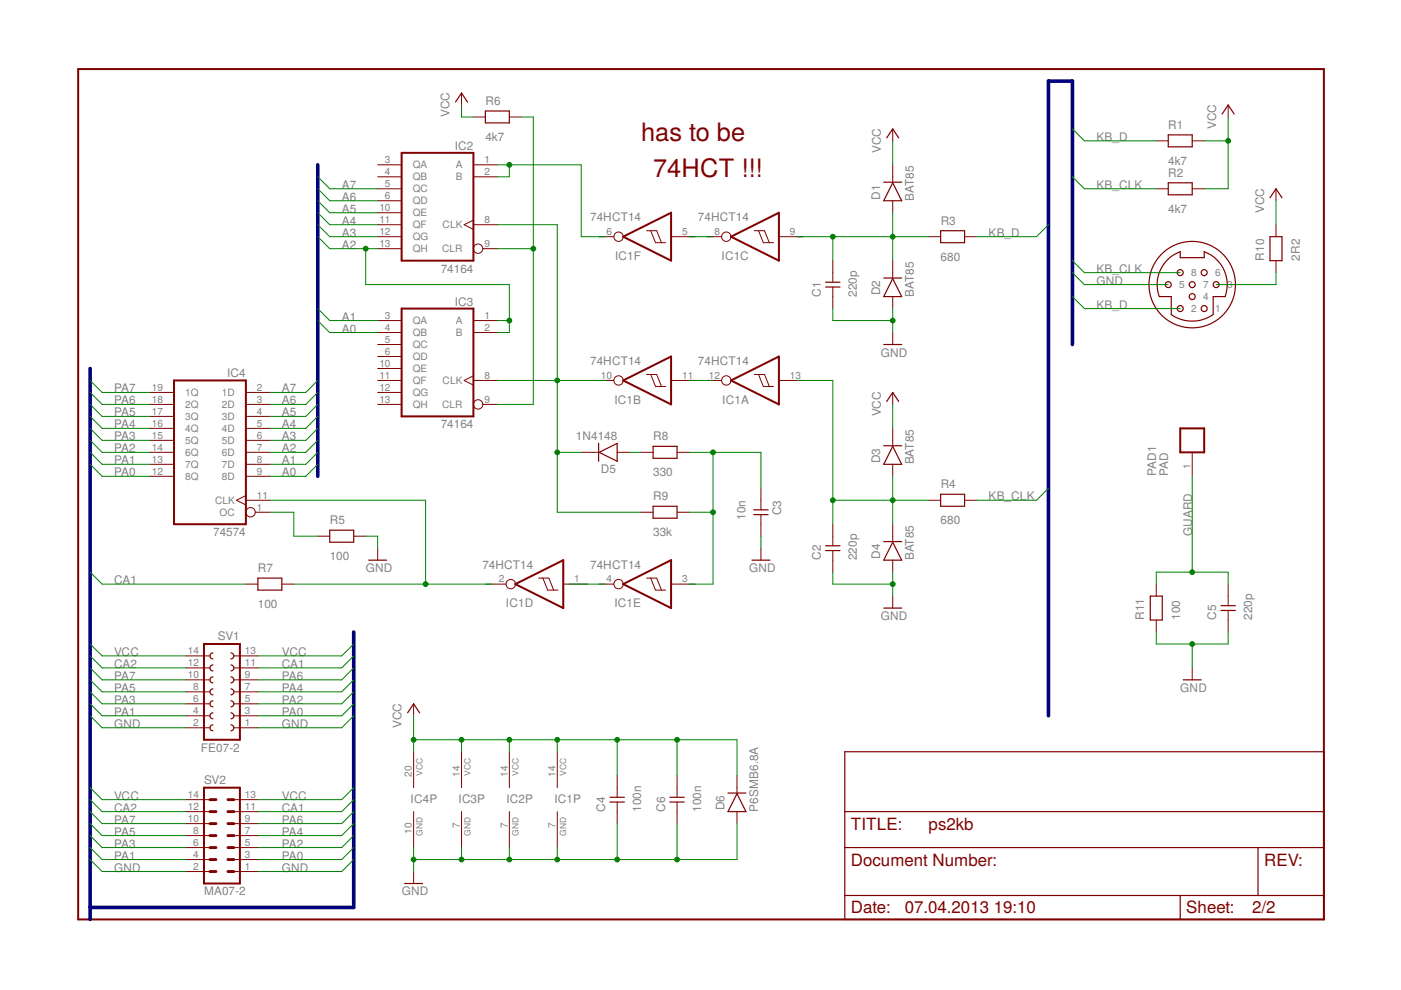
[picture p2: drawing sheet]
<svg xmlns="http://www.w3.org/2000/svg" width="297mm" height="210mm" viewBox="0 0 297 210" stroke-linecap="round" stroke-linejoin="round" font-family="sans-serif">
<g fill="none" stroke="#800000" stroke-width=".42">
<path d="M16.6 14.6h264.1v180.3h-264.1zM85.2 32.4h15.2v22.9h-15.2zM132.1 50.2l10.2-5.1v10.2zM155 50.2l10.1-5.1v10.2zM85.2 65.4h15.2v22.9h-15.2zM36.9 80.7h15.2v30.4h-15.2zM132.1 80.7l10.2-5.1v10.1zM155 80.7l10.1-5.1v10.1zM250.2 90.8h5.1v5.1h-5.1zM43.2 136.5h7.7v20.3h-7.7zM109.3 123.8l10.1-5v10.1zM132.1 123.8l10.2-5v10.1z"/>
<path d="M43.2 167h7.7v20.3h-7.7z"/>
</g>
<g fill="none" stroke="#800000" stroke-width=".25">
<path d="M96.6 21.6l1.3-1.9 1.2 1.9M102.9 23.5h5.1v2.6h-5.1zM187.4 38.6h3.8M188 29.2l1.3-1.9 1.2 1.9M189.3 38.8l1.9 3.8h-3.8zM247.7 28.6h5.1v2.5h-5.1zM247.7 38.8h5.1v2.5h-5.1zM259.1 24.2l1.3-1.9 1.3 1.9M175 59.8h3.1M187.4 58.9h3.8M189.3 59.1l1.9 3.8h-3.8zM199.4 48.9h5.1v2.6h-5.1z"/>
<path d="M247.6 55a7.1 7.1 0 0 1 2.6-1.6v1.2h5.1v-1.2a7.4 7.4 0 0 1 4.5 9.5h-2.6v3.8a7.8 7.8 0 0 1-8.9 0v-3.8h-2.5a7.4 7.4 0 0 1 1.8-7.9zM269.3 50.2h2.5v5.1h-2.5zM269.3 41.9l1.2-1.9 1.3 1.9M175 60.9h3.1M187.4 73h3.8M126.9 94v3.8M127 95.9l3.9-1.9v3.8zM138.5 94.6h5.1v2.6h-5.1zM187.4 94.5h3.8M188 85.1l1.3-1.9 1.2 1.9M189.3 94.6l1.9 3.8h-3.8zM69.9 112.4h5.1v2.6h-5.1z"/>
<path d="M78.2 118.8h3.8M138.5 107.3h5.1v2.6h-5.1zM159.4 118.8h3.8M159.8 108.1h3.1M159.8 109.1h3.1M175 116.7h3.1M175 115.7h3.1M187.4 114.8h3.8M189.3 115l1.9 3.8h-3.8zM199.4 104.8h5.1v2.5h-5.1zM45.1 138.4a.63 .63 0 0 0-.6 .7 .63 .63 0 0 0 .6 .6M49 138.4a.63 .63 0 0 1 .6 .7 .63 .63 0 0 1-.6 .6"/>
<path d="M54.7 122.6h5.1v2.5h-5.1zM187.4 128.9h3.8M243.9 126.4h2.5v5.1h-2.5zM258.9 129.4h3M258.9 128.4h3M45.1 148.6a.63 .63 0 0 0-.6 .6 .63 .63 0 0 0 .6 .7M45.1 151.1a.63 .63 0 0 0-.6 .7 .63 .63 0 0 0 .6 .6M45.1 153.7a.63 .63 0 0 0-.6 .6 .63 .63 0 0 0 .6 .6M45.1 143.5a.63 .63 0 0 0-.6 .6 .63 .63 0 0 0 .6 .7M45.1 146a.63 .63 0 0 0-.6 .7 .63 .63 0 0 0 .6 .6M45.1 141a.63 .63 0 0 0-.6 .6 .63 .63 0 0 0 .6 .6M49 148.6a.63 .63 0 0 1 .6 .6 .63 .63 0 0 1-.6 .7"/>
<path d="M49 151.1a.63 .63 0 0 1 .6 .7 .63 .63 0 0 1-.6 .6M49 153.7a.63 .63 0 0 1 .6 .6 .63 .63 0 0 1-.6 .6M49 143.5a.63 .63 0 0 1 .6 .6 .63 .63 0 0 1-.6 .7M49 146a.63 .63 0 0 1 .6 .7 .63 .63 0 0 1-.6 .6M49 141a.63 .63 0 0 1 .6 .6 .63 .63 0 0 1-.6 .6M86.4 151.1l1.3-1.9 1.3 1.9M179.1 159.4h101.6v35.5h-101.6zM250.9 144.1h3.8M129.3 170.1h3.1M129.3 169h3.1M142 170.1h3.1M142 169h3.1"/>
<path d="M154.3 168.1h3.9M156.3 168.3l1.9 3.8h-3.9zM179.1 179.7h101.6M179.1 172.1h101.6M266.7 179.7v10.2M85.8 187.3h3.8M179.1 189.9h101.6M250.2 189.9v5"/>
<circle cx="250.2" cy="57.8" r=".64"/>
<circle cx="255.3" cy="57.8" r=".64"/>
<circle cx="247.7" cy="60.3" r=".64"/>
<circle cx="250.2" cy="65.4" r=".64"/>
<circle cx="252.8" cy="60.3" r="9.2"/>
<circle cx="252.8" cy="62.9" r=".64"/>
<circle cx="252.8" cy="60.3" r=".64"/>
<circle cx="255.3" cy="65.4" r=".64"/>
<circle cx="257.9" cy="60.3" r=".64"/>
</g>
<g fill="none" stroke="#800000" stroke-width=".21">
<path d="M97.9 19.7v2.6M80.1 34.9h5.1M80.1 37.5h5.1M100.4 24.8h2.5M100.4 34.9h5.1M100.4 37.5h5.1M108 24.8h2.5M189.3 27.3v2.6M189.3 34.9v3.8M245.2 29.9h2.5M252.8 29.9h2.5M260.4 22.3v2.5"/>
<path d="M80.1 50.2h5.1M80.1 40h5.1M80.1 42.6h5.1M80.1 47.6h5.1M80.1 52.7h5.1M80.1 45.1h5.1M100.4 46.7l-2 .9 2 1M100.4 47.6h5.1M102.4 52.7h3.1M127 50.2h3.2M137.1 48.9h2.1l1.1 2.6M138 48.9l1 2.6h2.1"/>
<path d="M142.3 50.2h5.1M149.9 50.2h3.1M159.9 48.9h2.2l1 2.6M160.8 48.9l1 2.6h2.2M165.1 50.2h5.1M176.6 55.3v4.5M189.3 42.6v2.5M189.3 55.3v3.7M196.9 50.2h2.5M204.5 50.2h2.6M245.2 40h2.5M252.8 40h2.5"/>
<path d="M270.5 40v2.6M270.5 47.6v2.6M270.5 55.3v2.5M80.1 68h5.1M80.1 70.5h5.1M80.1 73h5.1M80.1 75.6h5.1M80.1 78.1h5.1M100.4 68h5.1M100.4 70.5h5.1M100.4 79.7l-2 1 2 1M137.1 79.4h2.1l1.1 2.5"/>
<path d="M138 79.4l1 2.5h2.1M159.9 79.4h2.2l1 2.5M160.8 79.4l1 2.5h2.2M176.6 60.9v4.5M189.3 62.9v2.5M189.3 70.5v2.5M31.8 95.9h5.1M31.8 85.7h5.1M31.8 83.2h5.1M31.8 88.3h5.1M31.8 90.8h5.1M31.8 93.4h5.1"/>
<path d="M31.8 98.4h5.1M52.1 95.9h5.1M52.1 85.7h5.1M52.1 83.2h5.1M52.1 88.3h5.1M52.1 90.8h5.1M52.1 93.4h5.1M52.1 98.4h5.1M80.1 80.7h5.1M80.1 85.7h5.1M80.1 83.2h5.1M100.4 80.7h5.1"/>
<path d="M102.4 85.7h3.1M123.2 95.9h3.8M127 80.7h3.2M130.9 95.9h2.5M135.9 95.9h2.6M142.3 80.7h5.1M143.6 95.9h2.5M149.9 80.7h3.1M165.1 80.7h5.1M189.3 83.2v2.5M189.3 90.8v3.7M189.3 98.4v2.6"/>
<path d="M252.8 95.9v5.1M31.8 101h5.1M52.1 106.1h5.1M52.1 101h5.1M52.1 105.1l-2 1 2 1M54.1 108.6h3.1M67.4 113.7h2.5M75 113.7h2.5M80.1 116.2v2.6M135.9 108.6h2.6M143.6 108.6h2.5M161.3 103.5v4.6"/>
<path d="M161.3 109.1v4.6M161.3 116.2v2.6M176.6 111.1v4.6M176.6 116.7v4.6M189.3 111.1v3.8M189.3 118.8v2.5M196.9 106.1h2.5M204.5 106.1h2.6M39.4 139.1h5.1M49.6 139.1h5.1M52.1 123.8h2.6M59.8 123.8h2.5"/>
<path d="M104.2 123.8h3.1M114.2 122.6h2.2l1 2.5M115.1 122.6l1 2.5h2.2M119.4 123.8h5.1M127 123.8h3.2M137.1 122.6h2.1l1.1 2.5M138 122.6l1 2.5h2.1M142.3 123.8h5.1M189.3 126.4v2.5M245.2 123.8v2.6M245.2 131.5v2.5M260.4 123.8v4.6"/>
<path d="M260.4 129.4v4.6M39.4 154.3h5.1M39.4 151.8h5.1M39.4 149.2h5.1M39.4 146.7h5.1M39.4 144.1h5.1M39.4 141.6h5.1M49.6 154.3h5.1M49.6 151.8h5.1M49.6 149.2h5.1M49.6 146.7h5.1M49.6 144.1h5.1"/>
<path d="M49.6 141.6h5.1M87.7 149.2v2.6M87.7 159.4v7.6M97.9 159.4v7.6M108 159.4v7.6M118.2 159.4v7.6M252.8 141.6v2.5M39.4 179.7h5.1M39.4 177.2h5.1M39.4 174.6h5.1M39.4 172.1h5.1M39.4 169.5h5.1"/>
<path d="M49.6 179.7h5.1M49.6 177.2h5.1M49.6 174.6h5.1M49.6 172.1h5.1M49.6 169.5h5.1M87.7 172.1v7.6M97.9 172.1v7.6M108 172.1v7.6M118.2 172.1v7.6M130.9 164.5v4.5M130.9 170.1v4.5M143.6 164.5v4.5"/>
<path d="M143.6 170.1v4.5M156.3 164.5v3.7M156.3 172.1v2.5M39.4 184.8h5.1M39.4 182.2h5.1M49.6 184.8h5.1M49.6 182.2h5.1M87.7 184.8v2.5"/>
<circle cx="101.4" cy="52.7" r=".99"/>
<circle cx="131.1" cy="50.2" r=".99"/>
<circle cx="154" cy="50.2" r=".99"/>
<circle cx="101.4" cy="85.7" r=".99"/>
<circle cx="131.1" cy="80.7" r=".99"/>
<circle cx="154" cy="80.7" r=".99"/>
<circle cx="53.1" cy="108.6" r=".99"/>
<circle cx="108.3" cy="123.8" r=".99"/>
<circle cx="131.1" cy="123.8" r=".99"/>
</g>
<g fill="none" stroke="#800000" stroke-width=".61">
<path d="M44.5 179.7h1.3M44.5 172.1h1.3M44.5 174.6h1.3M44.5 177.2h1.3M44.5 169.5h1.3M48.3 179.7h1.3M48.3 172.1h1.3M48.3 174.6h1.3M48.3 177.2h1.3M48.3 169.5h1.3M44.5 182.2h1.3M44.5 184.8h1.3"/>
<path d="M48.3 182.2h1.3M48.3 184.8h1.3"/>
</g>
<path d="M67.4 34.9v66.1M19.1 78.1v116.8M227.4 73v-55.8h-5.1v134.6M75 134v58.4h-55.9" fill="none" stroke="#000080" stroke-width=".76"/>
<g fill="none" stroke="#008000" stroke-width=".21">
<path d="M67.4 37.5l2.5 2.5h10.2M97.9 22.3v2.5h2.5M105.5 34.9h17.7v15.3h5.1M108 34.9v2.6h-2.5M110.5 24.8h2.6v60.9h-7.6M189.3 29.9v5M227.4 37.5l2.5 2.5h15.3M227.4 27.3l2.5 2.6h15.3M255.3 29.9h5.1M260.4 24.8v15.2h-5.1M67.4 47.6l2.5 2.6h10.2M67.4 45.1l2.5 2.5h10.2"/>
<path d="M67.4 50.2l2.5 2.5h10.2M67.4 40l2.5 2.6h10.2M67.4 42.6l2.5 2.5h10.2M77.5 52.7v7.6h30.5v10.2h-2.5M105.5 47.6h12.7v61h17.7M105.5 52.7h7.6M146.1 50.2h5.1M169 50.2h27.9M176.6 50.2v5.1M189.3 45.1v10.2M222.3 47.6l-2.5 2.6h-12.7M227.4 57.8l2.5 2.5h17.8"/>
<path d="M227.4 55.3l2.5 2.5h20.3M270.5 57.8v2.5h-12.6M270.5 42.6v5M67.4 65.4l2.5 2.6h10.2M67.4 68l2.5 2.5h10.2M105.5 68h2.5M176.6 65.4v2.6h12.7M189.3 65.4v5.1M227.4 62.9l2.5 2.5h20.3M19.1 98.4l2.6 2.6h10.1M19.1 93.4l2.6 2.5h10.1M19.1 88.3l2.6 2.5h10.1"/>
<path d="M19.1 83.2l2.6 2.5h10.1M19.1 95.9l2.6 2.5h10.1M19.1 90.8l2.6 2.6h10.1M19.1 85.7l2.6 2.6h10.1M19.1 80.7l2.6 2.5h10.1M67.4 98.4l-2.6 2.6h-7.6M67.4 93.4l-2.6 2.5h-7.6M67.4 88.3l-2.6 2.5h-7.6M67.4 83.2l-2.6 2.5h-7.6M67.4 95.9l-2.6 2.5h-7.6M67.4 90.8l-2.6 2.6h-7.6M67.4 85.7l-2.6 2.6h-7.6"/>
<path d="M67.4 80.7l-2.6 2.5h-7.6M105.5 80.7h22.8M118.2 95.9h5M133.4 95.9h2.5M146.1 95.9h15.2v7.6M146.1 80.7h5.1M151.2 95.9v27.9h-5.1M169 80.7h7.6v30.4M189.3 85.7v5.1M57.2 108.6h5.1v5.1h5.1M57.2 106.1h33v17.7M77.5 113.7h2.6v2.5"/>
<path d="M146.1 108.6h5.1M161.3 113.7v2.5M176.6 106.1h20.3M189.3 101v10.1M222.3 103.5l-2.5 2.6h-12.7M252.8 101v20.3M19.1 121.3l2.6 2.5h30.4M19.1 136.5l2.6 2.6h17.7M19.1 139.1l2.6 2.5h17.7M62.3 123.8h41.9M75 136.5l-2.5 2.6h-17.8M75 139.1l-2.5 2.5h-17.8"/>
<path d="M120.7 123.8h7.6M176.6 121.3v2.5h12.7M189.3 121.3v5.1M245.2 123.8v-2.5h15.2v2.5M245.2 134v2.5h15.2v-2.5M252.8 136.5v5.1M19.1 151.8l2.6 2.5h17.7M19.1 149.2l2.6 2.6h17.7M19.1 146.7l2.6 2.5h17.7M19.1 144.1l2.6 2.6h17.7M19.1 141.6l2.6 2.5h17.7M75 151.8l-2.5 2.5h-17.8"/>
<path d="M75 149.2l-2.5 2.6h-17.8M75 146.7l-2.5 2.5h-17.8M75 144.1l-2.5 2.6h-17.8M75 141.6l-2.5 2.5h-17.8M87.7 151.8v7.6M87.7 156.8h68.6v7.7M97.9 156.8v2.6M108 156.8v2.6M118.2 156.8v2.6M130.9 156.8v7.7M143.6 156.8v7.7M19.1 179.7l2.6 2.5h17.7"/>
<path d="M19.1 167l2.6 2.5h17.7M19.1 177.2l2.6 2.5h17.7M19.1 174.6l2.6 2.6h17.7M19.1 172.1l2.6 2.5h17.7M19.1 169.5l2.6 2.6h17.7M75 179.7l-2.5 2.5h-17.8M75 167l-2.5 2.5h-17.8M75 177.2l-2.5 2.5h-17.8M75 174.6l-2.5 2.6h-17.8M75 172.1l-2.5 2.5h-17.8M75 169.5l-2.5 2.6h-17.8M87.7 179.7v5.1"/>
<path d="M97.9 179.7v2.5M108 179.7v2.5M118.2 179.7v2.5M130.9 174.6v7.6M143.6 174.6v7.6M156.3 174.6v7.6h-68.6M19.1 182.2l2.6 2.6h17.7M75 182.2l-2.5 2.6h-17.8"/>
</g>
<g fill="#008000" stroke="#008000" stroke-width=".21">
<circle cx="189.3" cy="123.8" r=".51"/>
<circle cx="189.3" cy="68" r=".51"/>
<circle cx="97.9" cy="182.2" r=".51"/>
<circle cx="87.7" cy="182.2" r=".51"/>
<circle cx="130.9" cy="182.2" r=".51"/>
<circle cx="118.2" cy="182.2" r=".51"/>
<circle cx="143.6" cy="182.2" r=".51"/>
<circle cx="108" cy="182.2" r=".51"/>
<circle cx="252.8" cy="136.5" r=".51"/>
<circle cx="260.4" cy="29.9" r=".51"/>
<circle cx="87.7" cy="156.8" r=".51"/>
<circle cx="97.9" cy="156.8" r=".51"/>
<circle cx="118.2" cy="156.8" r=".51"/>
<circle cx="130.9" cy="156.8" r=".51"/>
<circle cx="143.6" cy="156.8" r=".51"/>
<circle cx="108" cy="156.8" r=".51"/>
<circle cx="189.3" cy="106.1" r=".51"/>
<circle cx="176.6" cy="106.1" r=".51"/>
<circle cx="189.3" cy="50.2" r=".51"/>
<circle cx="176.6" cy="50.2" r=".51"/>
<circle cx="108" cy="34.9" r=".51"/>
<circle cx="118.2" cy="95.9" r=".51"/>
<circle cx="118.2" cy="80.7" r=".51"/>
<circle cx="90.2" cy="123.8" r=".51"/>
<circle cx="113.1" cy="52.7" r=".51"/>
<circle cx="151.2" cy="108.6" r=".51"/>
<circle cx="151.2" cy="95.9" r=".51"/>
<circle cx="108" cy="68" r=".51"/>
<circle cx="77.5" cy="52.7" r=".51"/>
<circle cx="252.8" cy="121.3" r=".51"/>
</g>
<g font-size="5.4" fill="#800000">
<text x="135.9" y="29.9">has to be</text>
<text x="138.5" y="37.5">74HCT !!!</text>
</g>
<g font-size="3.6" fill="#800000">
<text x="180.4" y="175.9">TITLE:</text>
<text x="196.9" y="175.9">ps2kb</text>
<text x="180.4" y="183.5">Document Number:</text>
<text x="268" y="183.5">REV:</text>
<text x="180.4" y="193.7">Date:</text>
<text x="191.8" y="193.7">07.04.2013</text>
<text x="210.7" y="193.7">19:10</text>
<text x="251.5" y="193.7">Sheet:</text>
<text x="265.5" y="193.7">2/2</text>
</g>
<g font-size="2.5" fill="#808080">
<text x="102.9" y="22.3">R6</text>
<text x="95.3" y="24.8" transform="rotate(-90 95.3 24.8)">VCC</text>
<text x="102.9" y="29.9">4k7</text>
<text x="232.5" y="29.9">KB_D</text>
<text x="247.7" y="27.3">R1</text>
<text x="257.8" y="27.3" transform="rotate(-90 257.8 27.3)">VCC</text>
<text x="96.4" y="31.8">IC2</text>
<text x="186.7" y="32.4" transform="rotate(-90 186.7 32.4)">VCC</text>
<text x="247.7" y="35">4k7</text>
<text x="72.5" y="40">A7</text>
<text x="232.5" y="40">KB_CLK</text>
<text x="247.7" y="37.5">R2</text>
<text x="72.5" y="42.6">A6</text>
<text x="72.5" y="45.1">A5</text>
<text x="72.5" y="47.7">A4</text>
<text x="125.1" y="46.9">74HCT14</text>
<text x="148" y="46.9">74HCT14</text>
<text x="186.6" y="42.3" transform="rotate(-90 186.6 42.3)">D1</text>
<text x="193.8" y="42.6" transform="rotate(-90 193.8 42.6)">BAT85</text>
<text x="199.4" y="47.7">R3</text>
<text x="247.7" y="45.1">4k7</text>
<text x="268" y="45.1" transform="rotate(-90 268 45.1)">VCC</text>
<text x="72.5" y="50.2">A3</text>
<text x="72.5" y="52.7">A2</text>
<text x="209.6" y="50.2">KB_D</text>
<text x="93.4" y="57.8">74164</text>
<text x="130.4" y="55.1">IC1F</text>
<text x="153" y="55.1">IC1C</text>
<text x="199.4" y="55.3">680</text>
<text x="232.5" y="57.8">KB_CLK</text>
<text x="268" y="55.3" transform="rotate(-90 268 55.3)">R10</text>
<text x="275.6" y="55.3" transform="rotate(-90 275.6 55.3)">2R2</text>
<text x="96.4" y="64.8">IC3</text>
<text x="174" y="62.9" transform="rotate(-90 174 62.9)">C1</text>
<text x="181.7" y="62.9" transform="rotate(-90 181.7 62.9)">220p</text>
<text x="186.6" y="62.6" transform="rotate(-90 186.6 62.6)">D2</text>
<text x="193.8" y="62.9" transform="rotate(-90 193.8 62.9)">BAT85</text>
<text x="232.5" y="60.4">GND</text>
<text x="232.5" y="65.4">KB_D</text>
<text x="72.5" y="68">A1</text>
<text x="72.5" y="70.5">A0</text>
<text x="125.1" y="77.4">74HCT14</text>
<text x="148" y="77.4">74HCT14</text>
<text x="186.7" y="75.6">GND</text>
<text x="24.2" y="83.2">PA7</text>
<text x="48.2" y="80">IC4</text>
<text x="59.8" y="83.2">A7</text>
<text x="24.2" y="85.7">PA6</text>
<text x="24.2" y="88.3">PA5</text>
<text x="59.8" y="85.7">A6</text>
<text x="59.8" y="88.3">A5</text>
<text x="130.3" y="85.6">IC1B</text>
<text x="153.1" y="85.6">IC1A</text>
<text x="186.7" y="88.3" transform="rotate(-90 186.7 88.3)">VCC</text>
<text x="24.2" y="95.9">PA2</text>
<text x="24.2" y="90.8">PA4</text>
<text x="24.2" y="93.4">PA3</text>
<text x="59.8" y="90.8">A4</text>
<text x="59.8" y="93.4">A3</text>
<text x="59.8" y="95.9">A2</text>
<text x="93.4" y="90.8">74164</text>
<text x="122.1" y="93.2">1N4148</text>
<text x="138.5" y="93.4">R8</text>
<text x="24.2" y="101">PA0</text>
<text x="24.2" y="98.4">PA1</text>
<text x="59.8" y="98.4">A1</text>
<text x="59.8" y="101">A0</text>
<text x="127.4" y="100.3">D5</text>
<text x="138.5" y="101">330</text>
<text x="186.6" y="98.2" transform="rotate(-90 186.6 98.2)">D3</text>
<text x="193.8" y="98.5" transform="rotate(-90 193.8 98.5)">BAT85</text>
<text x="245.1" y="101" transform="rotate(-90 245.1 101)">PAD1</text>
<text x="247.7" y="101" transform="rotate(-90 247.7 101)">PAD</text>
<text x="138.5" y="106.1">R9</text>
<text x="199.4" y="103.5">R4</text>
<text x="209.6" y="106.1">KB_CLK</text>
<text x="45.2" y="113.7">74574</text>
<text x="69.9" y="111.1">R5</text>
<text x="138.5" y="113.7">33k</text>
<text x="158" y="110.2" transform="rotate(-90 158 110.2)">10n</text>
<text x="165.7" y="109.3" transform="rotate(-90 165.7 109.3)">C3</text>
<text x="199.4" y="111.1">680</text>
<text x="252.8" y="113.7" transform="rotate(-90 252.8 113.7)">GUARD</text>
<text x="69.9" y="118.8">100</text>
<text x="174" y="118.7" transform="rotate(-90 174 118.7)">C2</text>
<text x="181.7" y="118.8" transform="rotate(-90 181.7 118.8)">220p</text>
<text x="186.6" y="118.5" transform="rotate(-90 186.6 118.5)">D4</text>
<text x="193.8" y="118.8" transform="rotate(-90 193.8 118.8)">BAT85</text>
<text x="24.2" y="123.8">CA1</text>
<text x="54.7" y="121.3">R7</text>
<text x="77.5" y="121.3">GND</text>
<text x="102.3" y="120.5">74HCT14</text>
<text x="125.1" y="120.5">74HCT14</text>
<text x="158.8" y="121.3">GND</text>
<text x="54.7" y="128.9">100</text>
<text x="107.3" y="128.8">IC1D</text>
<text x="130.3" y="128.8">IC1E</text>
<text x="186.7" y="131.5">GND</text>
<text x="242.6" y="131.4" transform="rotate(-90 242.6 131.4)">R11</text>
<text x="250.2" y="131.5" transform="rotate(-90 250.2 131.5)">100</text>
<text x="257.8" y="131.4" transform="rotate(-90 257.8 131.4)">C5</text>
<text x="265.5" y="131.5" transform="rotate(-90 265.5 131.5)">220p</text>
<text x="46.2" y="135.8">SV1</text>
<text x="24.2" y="139.1">VCC</text>
<text x="24.2" y="141.6">CA2</text>
<text x="59.8" y="139.1">VCC</text>
<text x="59.8" y="141.6">CA1</text>
<text x="24.2" y="149.2">PA3</text>
<text x="24.2" y="146.7">PA5</text>
<text x="24.2" y="144.2">PA7</text>
<text x="59.8" y="149.2">PA2</text>
<text x="59.8" y="146.7">PA4</text>
<text x="59.8" y="144.2">PA6</text>
<text x="250.2" y="146.7">GND</text>
<text x="24.2" y="154.3">GND</text>
<text x="24.2" y="151.8">PA1</text>
<text x="59.8" y="154.3">GND</text>
<text x="59.8" y="151.8">PA0</text>
<text x="85.1" y="154.3" transform="rotate(-90 85.1 154.3)">VCC</text>
<text x="42.6" y="159.4">FE07-2</text>
<text x="43.3" y="166.2">SV2</text>
<text x="24.2" y="169.5">VCC</text>
<text x="24.2" y="172.1">CA2</text>
<text x="59.8" y="169.5">VCC</text>
<text x="59.8" y="172.1">CA1</text>
<text x="87.1" y="170.2">IC4P</text>
<text x="97.2" y="170.2">IC3P</text>
<text x="107.4" y="170.2">IC2P</text>
<text x="117.5" y="170.2">IC1P</text>
<text x="128.3" y="172.1" transform="rotate(-90 128.3 172.1)">C4</text>
<text x="135.9" y="172.1" transform="rotate(-90 135.9 172.1)">100n</text>
<text x="141" y="172.1" transform="rotate(-90 141 172.1)">C6</text>
<text x="148.6" y="172.1" transform="rotate(-90 148.6 172.1)">100n</text>
<text x="153.6" y="171.8" transform="rotate(-90 153.6 171.8)">D6</text>
<text x="160.8" y="172.1" transform="rotate(-90 160.8 172.1)">P6SMB6.8A</text>
<text x="24.2" y="179.7">PA3</text>
<text x="24.2" y="177.2">PA5</text>
<text x="24.2" y="174.6">PA7</text>
<text x="59.8" y="179.7">PA2</text>
<text x="59.8" y="177.2">PA4</text>
<text x="59.8" y="174.6">PA6</text>
<text x="24.2" y="184.8">GND</text>
<text x="24.2" y="182.2">PA1</text>
<text x="59.8" y="184.8">GND</text>
<text x="59.8" y="182.2">PA0</text>
<text x="43.3" y="189.9">MA07-2</text>
<text x="85.2" y="189.9">GND</text>
</g>
<g font-size="2.1" fill="#808080">
<text x="81.6" y="34.6">3</text>
<text x="87.5" y="35.7">QA</text>
<text x="96.6" y="35.7">A</text>
<text x="102.7" y="34.6">1</text>
<text x="81.6" y="37.1">4</text>
<text x="81.6" y="39.7">5</text>
<text x="87.5" y="38.3">QB</text>
<text x="87.5" y="40.8">QC</text>
<text x="96.6" y="38.3">B</text>
<text x="102.7" y="37.1">2</text>
<text x="80.4" y="44.8">10</text>
<text x="80.4" y="47.3">11</text>
<text x="81.6" y="42.2">6</text>
<text x="87.5" y="43.3">QD</text>
<text x="87.5" y="45.9">QE</text>
<text x="102.7" y="47.3">8</text>
<text x="80.4" y="49.8">12</text>
<text x="80.4" y="52.4">13</text>
<text x="87.5" y="48.4">QF</text>
<text x="87.5" y="51">QG</text>
<text x="87.5" y="53.5">QH</text>
<text x="93.7" y="53.5">CLR</text>
<text x="93.8" y="48.4">CLK</text>
<text x="102.7" y="52.4">9</text>
<text x="128.6" y="49.8">6</text>
<text x="144.6" y="49.8">5</text>
<text x="151.5" y="49.8">8</text>
<text x="167.5" y="49.8">9</text>
<text x="252.6" y="58.6">8</text>
<text x="257.6" y="58.6">6</text>
<text x="250" y="61.1">5</text>
<text x="255.1" y="61.1">7</text>
<text x="255.1" y="63.7">4</text>
<text x="260.2" y="61.1">3</text>
<text x="81.6" y="67.6">3</text>
<text x="81.6" y="70.2">4</text>
<text x="87.5" y="68.7">QA</text>
<text x="87.5" y="71.3">QB</text>
<text x="96.6" y="68.7">A</text>
<text x="96.6" y="71.3">B</text>
<text x="102.7" y="67.6">1</text>
<text x="102.7" y="70.2">2</text>
<text x="252.6" y="66.2">2</text>
<text x="257.6" y="66.2">1</text>
<text x="80.4" y="77.8">10</text>
<text x="81.6" y="72.7">5</text>
<text x="81.6" y="75.2">6</text>
<text x="87.5" y="73.8">QC</text>
<text x="87.5" y="76.3">QD</text>
<text x="32.2" y="82.9">19</text>
<text x="39.2" y="84">1Q</text>
<text x="47" y="84">1D</text>
<text x="54.5" y="82.9">2</text>
<text x="80.4" y="80.3">11</text>
<text x="80.4" y="82.9">12</text>
<text x="87.5" y="78.9">QE</text>
<text x="87.5" y="81.4">QF</text>
<text x="87.5" y="84">QG</text>
<text x="93.8" y="81.4">CLK</text>
<text x="102.7" y="80.3">8</text>
<text x="127.4" y="80.3">10</text>
<text x="144.6" y="80.3">11</text>
<text x="150.3" y="80.3">12</text>
<text x="167.5" y="80.3">13</text>
<text x="32.2" y="87.9">17</text>
<text x="32.2" y="85.4">18</text>
<text x="39.2" y="89">3Q</text>
<text x="39.2" y="86.5">2Q</text>
<text x="47" y="86.5">2D</text>
<text x="47" y="89">3D</text>
<text x="54.5" y="85.4">3</text>
<text x="54.5" y="87.9">4</text>
<text x="80.4" y="85.4">13</text>
<text x="87.5" y="86.5">QH</text>
<text x="93.7" y="86.5">CLR</text>
<text x="102.7" y="85.4">9</text>
<text x="32.2" y="95.5">14</text>
<text x="32.2" y="93">15</text>
<text x="32.2" y="90.5">16</text>
<text x="39.2" y="94.1">5Q</text>
<text x="39.2" y="91.6">4Q</text>
<text x="47" y="91.6">4D</text>
<text x="47" y="94.1">5D</text>
<text x="54.5" y="90.5">5</text>
<text x="54.5" y="93">6</text>
<text x="54.5" y="95.5">7</text>
<text x="32.2" y="100.6">12</text>
<text x="32.2" y="98.1">13</text>
<text x="39.2" y="101.7">8Q</text>
<text x="39.2" y="99.2">7Q</text>
<text x="39.2" y="96.7">6Q</text>
<text x="47" y="96.7">6D</text>
<text x="47" y="99.2">7D</text>
<text x="47" y="101.7">8D</text>
<text x="54.5" y="98.1">8</text>
<text x="54.5" y="100.6">9</text>
<text x="252.4" y="99.4" transform="rotate(-90 252.4 99.4)">1</text>
<text x="45.6" y="106.8">CLK</text>
<text x="54.5" y="105.7">11</text>
<text x="46.6" y="109.4">OC</text>
<text x="54.5" y="108.2">1</text>
<text x="105.7" y="123.5">2</text>
<text x="121.8" y="123.5">1</text>
<text x="128.6" y="123.5">4</text>
<text x="144.6" y="123.5">3</text>
<text x="39.8" y="143.8">10</text>
<text x="39.8" y="141.3">12</text>
<text x="39.8" y="138.7">14</text>
<text x="51.9" y="143.8">9</text>
<text x="51.9" y="141.3">11</text>
<text x="51.9" y="138.7">13</text>
<text x="41" y="148.9">6</text>
<text x="41" y="146.3">8</text>
<text x="51.9" y="148.9">5</text>
<text x="51.9" y="146.3">7</text>
<text x="41" y="154">2</text>
<text x="41" y="151.4">4</text>
<text x="51.9" y="154">1</text>
<text x="51.9" y="151.4">3</text>
<text x="87.3" y="164.7" transform="rotate(-90 87.3 164.7)">20</text>
<text x="97.5" y="164.7" transform="rotate(-90 97.5 164.7)">14</text>
<text x="107.6" y="164.7" transform="rotate(-90 107.6 164.7)">14</text>
<text x="117.8" y="164.7" transform="rotate(-90 117.8 164.7)">14</text>
<text x="39.8" y="171.7">12</text>
<text x="39.8" y="169.2">14</text>
<text x="51.9" y="171.7">11</text>
<text x="51.9" y="169.2">13</text>
<text x="39.8" y="174.3">10</text>
<text x="41" y="179.4">6</text>
<text x="41" y="176.8">8</text>
<text x="51.9" y="179.4">5</text>
<text x="51.9" y="176.8">7</text>
<text x="51.9" y="174.3">9</text>
<text x="87.3" y="176.8" transform="rotate(-90 87.3 176.8)">10</text>
<text x="97.5" y="175.6" transform="rotate(-90 97.5 175.6)">7</text>
<text x="107.6" y="175.6" transform="rotate(-90 107.6 175.6)">7</text>
<text x="117.8" y="175.6" transform="rotate(-90 117.8 175.6)">7</text>
<text x="41" y="184.4">2</text>
<text x="41" y="181.9">4</text>
<text x="51.9" y="184.4">1</text>
<text x="51.9" y="181.9">3</text>
</g>
<g font-size="1.8" fill="#808080">
<text x="89.6" y="164.5" transform="rotate(-90 89.6 164.5)">VCC</text>
<text x="99.7" y="164.5" transform="rotate(-90 99.7 164.5)">VCC</text>
<text x="109.9" y="164.5" transform="rotate(-90 109.9 164.5)">VCC</text>
<text x="120.1" y="164.5" transform="rotate(-90 120.1 164.5)">VCC</text>
<text x="89.6" y="177.2" transform="rotate(-90 89.6 177.2)">GND</text>
<text x="99.7" y="177.2" transform="rotate(-90 99.7 177.2)">GND</text>
<text x="109.9" y="177.2" transform="rotate(-90 109.9 177.2)">GND</text>
<text x="120.1" y="177.2" transform="rotate(-90 120.1 177.2)">GND</text>
</g>
</svg>
